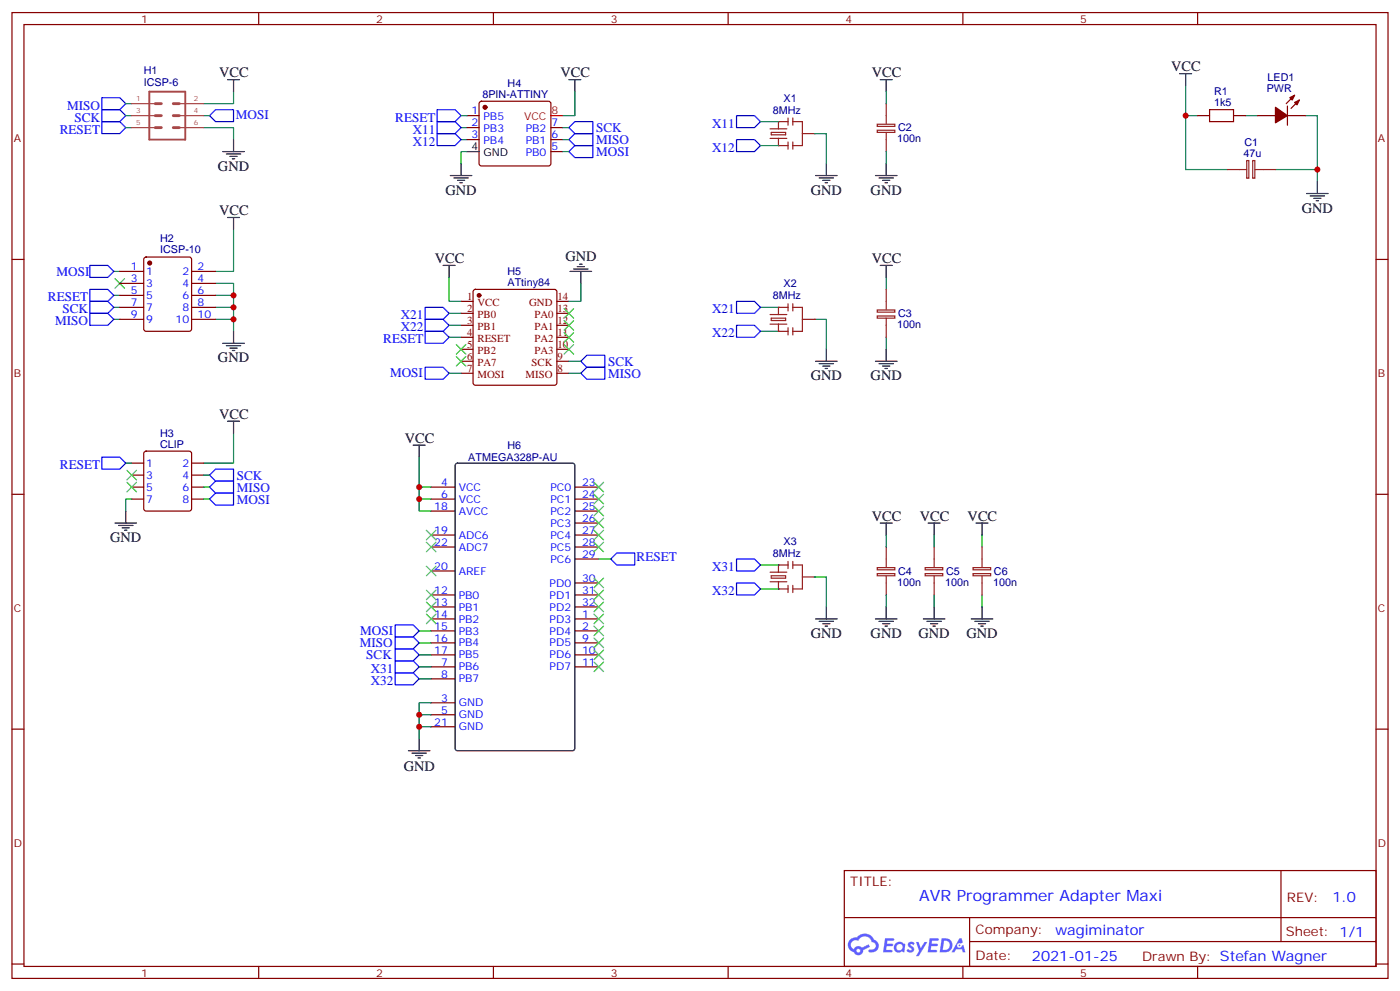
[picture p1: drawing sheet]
<svg xmlns="http://www.w3.org/2000/svg" width="412mm" height="292mm" viewBox="0 0 412 292" stroke-linecap="round" stroke-linejoin="round" font-family="sans-serif">
<g fill="none" stroke="#870000" stroke-width=".35">
<path d="M3.5 3.7h405.4v284.3h-405.4zM7.1 7.2h398.2v277.3h-398.2zM76.2 3.7v3.5M145.3 3.7v3.5M214.5 3.7v3.5M283.6 3.7v3.5M352.8 3.7v3.5M3.5 76.4h3.6M405.3 76.4h3.6M3.5 145.5h3.6M405.3 145.5h3.6M3.5 214.7h3.6"/>
<path d="M405.3 214.7h3.6M248.7 256.3h156.6v28.2h-156.6zM377.3 256.3v20.9M248.7 270.1h156.5M285.6 277.2h119.6M285.6 270.1v14.2M3.5 283.8h3.6M76.2 284.5v3.5M145.3 284.5v3.5M214.5 284.5v3.5M283.6 284.5v3.5M352.8 284.5v3.5"/>
<path d="M405.3 283.8h3.6"/>
</g>
<g fill="#5487ff">
<path d="M267.7 277.5a1.22 1.22 0 0 1 1.7 .2l-.4 .6a.47 .47 0 0 0-.3-.4 .47 .47 0 0 0-.5 .2l.1 .2a1.14 1.14 0 0 1 .8 1.8 1.14 1.14 0 0 1-1.9 0l-.2-.2 .5-.6 .7 .5a.29 .29 0 0 0 .3-.3 .29 .29 0 0 0-.2-.3 1.04 1.04 0 0 1-.6-1.7z"/>
<path d="M260.7 276.2h2.4l.3 .2-.2 .5-1.8 .1-.1 .8h1.5l.3 .4-.3 .4h-1.6l-.2 1.1h1.7l.2 .3-.2 .3-2.6 .1z"/>
<path d="M273.8 276.2h2.4l.3 .2-.1 .5-1.8 .1-.2 .8h1.6l.3 .4-.4 .4-1.6-.1-.1 1.1 1.7 .1 .2 .3-.2 .3-2.6 .1z"/>
<path d="M282.6 276.2h.7l.3 1.3-.6 .3a.69 .69 0 0 0-1 .3 .69 .69 0 0 0 .4 .9 .69 .69 0 0 0 .9-.6l.5-.2 .6 2.2h-.8l-.2-.9h-1.8l-.5 .9h-.8z"/>
<path d="M269.8 277.3h.8l.6 1.8 1.1-1.8h.9l-2.6 4.2h-.8l.9-1.5z"/>
<path d="M277.4 276.2l-.6 4.2h1.3a2.11 2.11 0 0 0 2.5-2.1 2.11 2.11 0 0 0-2.5-2.1zM278.1 277a1.39 1.39 0 0 1 1.7 1.4 1.39 1.39 0 0 1-1.8 1.2h-.3z"/>
<path d="M263.7 277.8a1.54 1.54 0 0 0-.1 2.2 1.54 1.54 0 0 0 2.2 .1l.6 .3 .3-2.3-.2-.3h-.4a1.49 1.49 0 0 0-2.4 0zM264 278.8a.94 .94 0 0 1 1.8 0 .94 .94 0 0 1-1.8 0z"/>
<path d="M250.4 276.6a2.18 2.18 0 0 0 1.1 3.7 1.44 1.44 0 0 0 1.6 .9 1.44 1.44 0 0 0 1.2-1.4l2-1.1-.5-.7-1.9 1a1.47 1.47 0 0 0-2.4 .4 1.39 1.39 0 0 1-.7-1.9 1.39 1.39 0 0 1 2-.5 2.12 2.12 0 0 1 2.2-1.3 2.12 2.12 0 0 1 1.9 1.7 1.14 1.14 0 0 1 1.1 1.4 1.14 1.14 0 0 1-1.7 .7 .43 .43 0 0 0-.5 .4 .43 .43 0 0 0 .4 .5 1.98 1.98 0 0 0 2.5-1.2 1.98 1.98 0 0 0-1.2-2.6 3.1 3.1 0 0 0-5.3-.6l-.9 .1zM252.3 279.9a.55 .55 0 0 1 1.1 0 .55 .55 0 0 1-1.1 0z"/>
<circle cx="282.6" cy="278.3" r=".26"/>
</g>
<g fill="none" stroke="#008700" stroke-width=".35">
<path d="M37 37.6h1.8M37 34h1.8M37 30.5h1.8M60 37.6h8.8v3.5M60 34h1.7M68.8 27v3.5h-8.8M349.2 34v15.9h12.4M349.2 25.2v8.8h3.6M366.9 34h3.5M384.5 34h3.6v19.4M375.7 49.9h12.4M33.5 79.9h1.8"/>
<path d="M68.8 67.6v12.3h-5.3M33.5 94h1.8M33.5 90.5h1.8M33.5 87h1.8M63.5 83.4h5.3v14.1M63.5 94h5.3M63.5 90.5h5.3M63.5 87h5.3"/>
</g>
<path d="M30 35.8h5.3l1.7 1.8-1.7 1.7h-5.3zM30 32.3h5.3l1.7 1.7-1.7 1.8h-5.3zM30 28.8h5.3l1.7 1.7-1.7 1.8h-5.3zM61.7 34l1.8-1.7h5.3v3.5h-5.3zM26.5 78.1h5.2l1.8 1.8-1.8 1.8h-5.2zM26.5 92.3h5.2l1.8 1.7-1.8 1.8h-5.2zM26.5 88.7h5.2l1.8 1.8-1.8 1.8h-5.2zM26.5 85.2h5.2l1.8 1.8-1.8 1.7h-5.2z" fill="none" stroke="#00f" stroke-width=".35"/>
<path d="M44 27h10.6v14.1h-10.6z" fill="none" stroke="#a64a4a" stroke-width=".56"/>
<path d="M45.7 37.6h1.8M45.7 34h1.8M45.7 30.5h1.8M51 37.6h1.8M51 34h1.8M51 30.5h1.8" fill="none" stroke="#a64a4a" stroke-width=".85"/>
<path d="M38.8 30.5h6.9M38.8 34h6.9M38.8 37.6h6.9M53 30.5h7M53 34h7M53 37.6h7" fill="none" stroke="#a64a4a" stroke-width=".35"/>
<g fill="none" stroke="#000" stroke-width=".35">
<path d="M67 23.5h3.6M68.8 23.5v3.5M347.5 21.7h3.5M349.2 21.7v3.5M65.6 44.6h6.4M66.7 45.3h4.2M67.7 46h2.1M68.4 46.7h.7M68.8 41.1v3.5M384.9 57h6.3M385.9 57.7h4.3M387 58.4h2.1"/>
<path d="M387.7 59.1h.7M388.1 53.4v3.6M67 64h3.6M68.8 64v3.6M68.8 97.5v3.6M65.6 101.1h6.4M66.7 101.8h4.2M67.7 102.5h2.1M68.4 103.2h.7"/>
</g>
<path d="M33.9 82l2.8 2.8M36.7 82l-2.8 2.8" fill="none" stroke="#3c3" stroke-width=".35"/>
<g fill="#870000" stroke="#870000" stroke-width=".35">
<path d="M381.4 30.2l1.4-.7-.7 1.4z"/>
<path d="M379.9 28.8l1.5-.8-.8 1.5z"/>
<path d="M375.7 31.6l3.5 2.4-3.5 2.2z"/>
<circle cx="44.1" cy="77.4" r=".53"/>
</g>
<g fill="none" stroke="#870000" stroke-width=".35">
<path d="M352.8 34h3.5M363.4 34h3.5M370.4 34h5.3M379.2 34h5.3M379.2 31.2v5.7M381.4 28l-2.5 2.5M382.8 29.5l-2.5 2.4M35.3 79.9h7M42.6 75.9l.4-.2h12.7l.7 .4v20.7l-.4 .7h-13l-.6-.4-.1-20.7zM56.4 79.9h7.1M35.3 83.4h7M35.3 87h7"/>
<path d="M35.3 90.5h7M35.3 94h7M56.4 83.4h7.1M56.4 87h7.1M56.4 90.5h7.1M56.4 94h7.1"/>
</g>
<g fill="none" stroke="#8c2424" stroke-width=".35">
<path d="M226.8 37.9h5M227.2 39h4.2v.7h-4.2zM232.1 35.8h-2.8v2.1M232.1 34.7v2.2M233.5 35.8h2.9v7.1h-2.9M233.5 34.7v2.2M236.4 39.3h3.5M258.4 36.6h5.2v.6h-5.2zM258.4 38.3h5.2v.7h-5.2zM261.1 30.5v6M261.1 39v5.6M226.8 40.7h5"/>
<path d="M229.3 40.7v2.2h2.8M232.1 41.8v2.1M233.5 41.8v2.1M361.6 49.9h5.6M367.2 47.3h.7v5.2h-.7zM369 47.3h.6v5.2h-.6zM369.7 49.9h6"/>
</g>
<path d="M356.3 32.3h7.1v3.5h-7.1z" fill="none" stroke="#a10000" stroke-width=".35"/>
<g fill="#8c2424">
<circle cx="229.3" cy="35.8" r=".18"/>
<circle cx="229.3" cy="42.9" r=".18"/>
<circle cx="239.9" cy="39.3" r=".18"/>
</g>
<g fill="none" stroke="#000" stroke-width=".35">
<path d="M167.6 23.5h3.5M169.3 23.5v3.5M259.3 23.5h3.5M261.1 23.5v3.5M132.6 51.7h6.4M133.7 52.4h4.2M134.8 53.1h2.1M135.5 53.8h.7M135.8 48.2v3.5M137.6 44.6h3.5M240.2 51.7h6.4M241.3 52.4h4.2"/>
<path d="M242.4 53.1h2.1M243.1 53.8h.7M243.4 48.2v3.5M257.9 51.7h6.3M258.9 52.4h4.3M260 53.1h2.1M260.7 53.8h.7M261.1 48.2v3.5M130.5 78.1h3.6M132.3 78.1v3.6M259.3 78.1h3.5M261.1 78.1v3.6"/>
<path d="M240.2 106.4h6.4M241.3 107.1h4.2M242.4 107.8h2.1M243.1 108.5h.7M243.4 102.8v3.6M257.9 106.4h6.3M258.9 107.1h4.3M260 107.8h2.1M260.7 108.5h.7M261.1 102.8v3.6M67 124h3.6M68.8 124v3.5"/>
<path d="M33.9 154h6.3M34.9 154.7h4.3M36 155.4h2.1M36.7 156.1h.7M37 150.5v3.5"/>
</g>
<g fill="none" stroke="#00f" stroke-width=".35">
<path d="M128.8 39.3h5.3l1.7 1.8-1.7 1.8h-5.3zM128.8 35.8h5.3l1.7 1.8-1.7 1.7h-5.3zM128.8 32.3h5.3l1.7 1.7-1.7 1.8h-5.3zM169.3 35.8h5.3v3.5h-5.3l-1.7-1.7zM217 34h5.2l1.8 1.8-1.8 1.8h-5.2zM167.6 41.1l1.7-1.8h5.3v3.6h-5.3zM167.6 44.6l1.7-1.7h5.3v3.5h-5.3zM217 41.1h5.2l1.8 1.8-1.8 1.7h-5.2zM217 95.8h5.2l1.8 1.7-1.8 1.8h-5.2zM217 88.7h5.2l1.8 1.8-1.8 1.8h-5.2zM30 134.6h5.3l1.7 1.7-1.7 1.8h-5.3zM61.7 139.9l1.8-1.8h5.3v3.5h-5.3z"/>
<path d="M61.7 143.4l1.8-1.8h5.3v3.6h-5.3zM61.7 146.9l1.8-1.7h5.3v3.5h-5.3z"/>
</g>
<g fill="none" stroke="#008700" stroke-width=".35">
<path d="M135.8 37.6h1.8M135.8 34h1.8M165.8 37.6h1.8M169.3 27v7h-3.5M224 35.8h5.3M239.9 39.3h3.5v8.9M261.1 27v3.5M135.8 41.1h1.8M137.6 44.6h-1.8v3.6M165.8 41.1h1.8M165.8 44.6h1.8M224 42.9h5.3"/>
<path d="M261.1 44.6v3.6M224 97.5h5.3M224 90.5h5.3M239.9 94h3.5v8.8M261.1 81.7v3.5M261.1 99.3v3.5M37 136.3h1.8M60 139.9h1.7M68.8 127.5v8.8h-8.8M38.8 146.9h-1.8v3.6M60 143.4h1.7M60 146.9h1.7"/>
</g>
<g fill="none" stroke="#870000" stroke-width=".35">
<path d="M137.6 34h3.5M137.6 37.6h3.5M141.3 30l.5-.2h19.8l.5 .2 .2 .5v17.7l-.3 .5-.4 .2h-19.8l-.5-.3-.2-.4v-17.7zM162.3 37.6h3.5M137.6 41.1h3.5M162.3 41.1h3.5M162.3 44.6h3.5M135.8 88.7h3.5M135.8 92.3h3.5M135.8 95.8h3.5M135.8 99.3h3.5M139.6 85.4l.5-.2h23.2l.5 .2 .2 .5v26.8l-.2 .5-.5 .2h-23.2l-.5-.2-.3-.5v-26.8z"/>
<path d="M164 88.7h3.6M164 92.3h3.6M164 95.8h3.6M164 99.3h3.6M135.8 102.8h3.5M135.8 106.4h3.5M135.8 109.9h3.5M164 102.8h3.6M164 106.4h3.6M164 109.9h3.6M38.8 136.3h3.5M38.8 139.9h3.5"/>
<path d="M42.6 133l.4-.2h12.7l.5 .2 .2 .5v16.3l-.2 .5-.5 .2h-12.7l-.5-.3-.2-.4v-16.3zM56.4 136.3h3.6M56.4 139.9h3.6M38.8 143.4h3.5M38.8 146.9h3.5M56.4 143.4h3.6M56.4 146.9h3.6"/>
</g>
<path d="M37.4 138.5l2.8 2.8M40.2 138.5l-2.8 2.8M37.4 142l2.8 2.8M40.2 142l-2.8 2.8" fill="none" stroke="#3c3" stroke-width=".35"/>
<g fill="#870000" stroke="#870000" stroke-width=".35">
<circle cx="142.9" cy="31.6" r=".53"/>
<circle cx="141.1" cy="87" r=".53"/>
</g>
<path d="M162.3 34h3.5" fill="none" stroke="#f00" stroke-width=".35"/>
<path d="M226.8 92.6h5M226.8 95.4h5M227.2 93.7h4.2v.7h-4.2zM229.3 95.4v2.1h2.8M232.1 90.5h-2.8v2.1M232.1 89.4v2.1M232.1 96.5v2.1M233.5 90.5h2.9v7h-2.9M233.5 89.4v2.1M233.5 96.5v2.1M236.4 94h3.5" fill="none" stroke="#8c2424" stroke-width=".35"/>
<g fill="#8c2424">
<circle cx="229.3" cy="90.5" r=".18"/>
<circle cx="229.3" cy="97.5" r=".18"/>
<circle cx="239.9" cy="94" r=".18"/>
</g>
<g fill="none" stroke="#8c2424" stroke-width=".35">
<path d="M258.4 91.3h5.2v.6h-5.2zM258.4 93h5.2v.7h-5.2zM261.1 85.2v6M261.1 93.7v5.6M226.8 168.5h5M226.8 171.3h5M227.2 169.5h4.2v.7h-4.2zM229.3 171.3v2.1h2.8M232.1 166.3h-2.8v2.2M232.1 165.3v2.1M232.1 172.3v2.1M233.5 166.3h2.9v7.1h-2.9"/>
<path d="M233.5 165.3v2.1M233.5 172.3v2.1M236.4 169.9h3.5M258.4 167.1h5.2v.6h-5.2zM258.4 168.9h5.2v.6h-5.2zM261.1 161v6M261.1 169.5v5.7"/>
</g>
<path d="M125.2 90.5h5.3l1.8 1.8-1.8 1.7h-5.3zM125.2 94h5.3l1.8 1.8-1.8 1.7h-5.3zM125.2 97.5h5.3l1.8 1.8-1.8 1.8h-5.3zM125.2 108.1h5.3l1.8 1.8-1.8 1.8h-5.3zM171.1 109.9l1.8-1.8h5.3v3.6h-5.3zM171.1 106.4l1.8-1.8h5.3v3.5h-5.3z" fill="none" stroke="#00f" stroke-width=".35"/>
<g fill="none" stroke="#000" stroke-width=".35">
<path d="M167.9 79.9h6.4M169 79.2h4.2M170 78.5h2.2M170.7 77.8h.7M171.1 79.9v3.5M121.7 131.1h3.5M123.5 131.1v3.5M134.3 136.6l.5-.3h33.8l.7 .5v83.5l-.4 .7h-34.1l-.7-.4v-83.5zM123.5 217.5v3.5M120.3 221h6.3M121.4 221.7h4.2M122.4 222.4h2.1"/>
<path d="M123.1 223.1h.7"/>
</g>
<g fill="none" stroke="#008700" stroke-width=".35">
<path d="M132.3 81.7v7h3.5M132.3 92.3h3.5M132.3 95.8h3.5M132.3 99.3h3.5M171.1 83.4v5.3h-3.5M132.3 109.9h3.5M167.6 109.9h3.5M167.6 106.4h3.5M123.5 134.6v15.9h3.5M123.5 143.4h3.5M123.5 146.9h3.5M123.5 210.4h3.5"/>
<path d="M123.5 214h3.5M127 206.9h-3.5v10.6"/>
</g>
<path d="M166.2 90.8l2.8 2.9M166.2 94.4l2.8 2.8M166.2 97.9l2.8 2.8M169 90.8l-2.8 2.9M169 94.4l-2.8 2.8M169 97.9l-2.8 2.8M134.4 101.4l2.8 2.8M134.4 105l2.8 2.8M137.2 101.4l-2.8 2.8M137.2 105l-2.8 2.8M166.2 101.4l2.8 2.8M169 101.4l-2.8 2.8" fill="none" stroke="#3c3" stroke-width=".35"/>
<g fill="none" stroke="#870000" stroke-width=".35">
<path d="M127 143.4h7.1M127 146.9h7.1M127 150.5h7.1M127 157.5h7.1M169.3 143.4h7.1M169.3 146.9h7.1M169.3 150.5h7.1M169.3 157.5h7.1M169.3 154h7.1M127 161h7.1M127 168.1h7.1M127 175.2h7.1"/>
<path d="M127 178.7h7.1M169.3 161h7.1M169.3 175.2h7.1M169.3 178.7h7.1M169.3 164.6h7.1M169.3 171.6h7.1M127 182.2h7.1M127 185.7h7.1M127 189.3h7.1M127 192.8h7.1M127 196.3h7.1M127 199.8h7.1"/>
<path d="M169.3 182.2h7.1M169.3 185.7h7.1M169.3 189.3h7.1M169.3 192.8h7.1M169.3 196.3h7.1M127 206.9h7.1M127 210.4h7.1M127 214h7.1"/>
</g>
<g fill="#8c2424">
<circle cx="229.3" cy="166.3" r=".18"/>
<circle cx="229.3" cy="173.4" r=".18"/>
<circle cx="239.9" cy="169.9" r=".18"/>
</g>
<g fill="none" stroke="#000" stroke-width=".35">
<path d="M259.3 154h3.5M261.1 154v3.5M273.4 154h3.5M275.2 154v3.5M287.5 154h3.5M289.3 154v3.5M243.4 178.7v3.5M261.1 178.7v3.5M275.2 178.7v3.5M289.3 178.7v3.5M240.2 182.2h6.4M241.3 182.9h4.2"/>
<path d="M242.4 183.6h2.1M243.1 184.3h.7M257.9 182.2h6.3M258.9 182.9h4.3M260 183.6h2.1M260.7 184.3h.7M272 182.2h6.3M273 182.9h4.3M274.1 183.6h2.1M274.8 184.3h.7M286.1 182.2h6.4M287.2 182.9h4.2"/>
<path d="M288.2 183.6h2.1M288.9 184.3h.7"/>
</g>
<path d="M179.9 164.6l1.8-1.8h5.3v3.5h-5.3zM217 164.6h5.2l1.8 1.7-1.8 1.8h-5.2zM217 171.6h5.2l1.8 1.8-1.8 1.8h-5.2zM116.4 194.6h5.3l1.8 1.7-1.8 1.8h-5.3zM116.4 198.1h5.3l1.8 1.7-1.8 1.8h-5.3zM116.4 184h5.3l1.8 1.7-1.8 1.8h-5.3zM116.4 187.5h5.3l1.8 1.8-1.8 1.7h-5.3zM116.4 191h5.3l1.8 1.8-1.8 1.8h-5.3z" fill="none" stroke="#00f" stroke-width=".35"/>
<g fill="none" stroke="#008700" stroke-width=".35">
<path d="M261.1 157.5v3.5M275.2 157.5v3.5M289.3 157.5v3.5M176.4 164.6h3.5M224 166.3h5.3M224 173.4h5.3M239.9 169.9h3.5v8.8M261.1 175.2v3.5M275.2 175.2v3.5M289.3 175.2v3.5M123.5 196.3h3.5M123.5 199.8h3.5"/>
<path d="M123.5 192.8h3.5M123.5 189.3h3.5M123.5 185.7h3.5"/>
</g>
<path d="M272.5 167.1h5.2v.6h-5.2zM272.5 168.9h5.2v.6h-5.2zM275.2 161v6M275.2 169.5v5.7M286.6 167.1h5.2v.6h-5.2zM286.6 168.9h5.2v.6h-5.2zM289.3 161v6M289.3 169.5v5.7" fill="none" stroke="#8c2424" stroke-width=".35"/>
<g fill="none" stroke="#3c3" stroke-width=".35">
<path d="M125.6 159.6l2.8 2.9M125.6 156.1l2.8 2.8M128.4 159.6l-2.8 2.9M128.4 156.1l-2.8 2.8M175 142l2.8 2.8M175 145.5l2.8 2.8M175 149l2.8 2.9M175 152.6l2.8 2.8M175 156.1l2.8 2.8M175 159.6l2.8 2.9M177.8 142l-2.8 2.8M177.8 145.5l-2.8 2.8"/>
<path d="M177.8 149l-2.8 2.9M177.8 152.6l-2.8 2.8M177.8 156.1l-2.8 2.8M177.8 159.6l-2.8 2.9M125.6 177.3l2.8 2.8M125.6 173.7l2.8 2.9M125.6 166.7l2.8 2.8M128.4 177.3l-2.8 2.8M128.4 173.7l-2.8 2.9M128.4 166.7l-2.8 2.8M175 170.2l2.8 2.8M175 173.7l2.8 2.9"/>
<path d="M175 177.3l2.8 2.8M177.8 170.2l-2.8 2.8M177.8 173.7l-2.8 2.9M177.8 177.3l-2.8 2.8M125.6 180.8l2.8 2.8M128.4 180.8l-2.8 2.8M175 180.8l2.8 2.8M175 184.3l2.8 2.8M175 187.9l2.8 2.8M175 191.4l2.8 2.8M175 194.9l2.8 2.8M177.8 180.8l-2.8 2.8"/>
<path d="M177.8 184.3l-2.8 2.8M177.8 187.9l-2.8 2.8M177.8 191.4l-2.8 2.8M177.8 194.9l-2.8 2.8"/>
</g>
<g fill="#c00">
<circle cx="68.8" cy="90.5" r=".88"/>
<circle cx="68.8" cy="87" r=".88"/>
<circle cx="68.8" cy="94" r=".88"/>
<circle cx="349.3" cy="34" r=".88"/>
<circle cx="388.1" cy="49.9" r=".88"/>
<circle cx="123.5" cy="214" r=".88"/>
<circle cx="123.5" cy="210.4" r=".88"/>
<circle cx="123.5" cy="143.4" r=".88"/>
<circle cx="123.5" cy="146.9" r=".88"/>
</g>
<text font-size="4.6" fill="#00f" x="270.8" y="265.3">AVR Programmer Adapter Maxi</text>
<g font-size="4.2">
<text x="64.6" y="22.8">VCC</text>
<text x="165.1" y="22.8">VCC</text>
<text x="256.8" y="22.8">VCC</text>
<text x="345" y="21">VCC</text>
<text x="64.2" y="50.3">GND</text>
<text x="131.2" y="57.3">GND</text>
<text x="238.8" y="57.3">GND</text>
<text x="256.5" y="57.3">GND</text>
<text x="64.6" y="63.3">VCC</text>
<text x="383.5" y="62.6">GND</text>
<text x="128.1" y="77.4">VCC</text>
<text x="166.5" y="76.7">GND</text>
<text x="256.8" y="77.4">VCC</text>
<text x="64.2" y="106.7">GND</text>
<text x="238.8" y="112">GND</text>
<text x="256.5" y="112">GND</text>
<text x="64.6" y="123.3">VCC</text>
<text x="119.2" y="130.4">VCC</text>
<text x="256.8" y="153.3">VCC</text>
<text x="270.9" y="153.3">VCC</text>
<text x="285" y="153.3">VCC</text>
<text x="32.5" y="159.6">GND</text>
<text x="238.8" y="187.9">GND</text>
<text x="256.5" y="187.9">GND</text>
<text x="270.6" y="187.9">GND</text>
<text x="284.7" y="187.9">GND</text>
<text x="118.9" y="227">GND</text>
</g>
<g font-size="4.2" fill="#00f">
<text x="392.5" y="265.6">1.0</text>
<text x="310.9" y="275.1">wagiminator</text>
<text x="304" y="282.9">2021-01-25</text>
</g>
<g font-size="3.9" fill="#00f">
<text x="19.8" y="32.3">MISO</text>
<text x="21.9" y="35.8">SCK</text>
<text x="69.5" y="34.9">MOSI</text>
<text x="116.4" y="35.8">RESET</text>
<text x="17.6" y="39.3">RESET</text>
<text x="121.6" y="39.3">X11</text>
<text x="175.6" y="38.9">SCK</text>
<text x="209.8" y="37.6">X11</text>
<text x="121.6" y="42.9">X12</text>
<text x="175.6" y="45.9">MOSI</text>
<text x="175.6" y="42.4">MISO</text>
<text x="209.8" y="44.6">X12</text>
<text x="16.6" y="81.2">MOSI</text>
<text x="14.1" y="88.7">RESET</text>
<text x="16.2" y="95.8">MISO</text>
<text x="18.4" y="92.3">SCK</text>
<text x="118" y="94">X21</text>
<text x="209.8" y="92.3">X21</text>
<text x="112.9" y="101.1">RESET</text>
<text x="118" y="97.5">X22</text>
<text x="209.8" y="99.3">X22</text>
<text x="179.1" y="107.7">SCK</text>
<text x="114.9" y="111.1">MOSI</text>
<text x="179.2" y="111.2">MISO</text>
<text x="17.7" y="138.1">RESET</text>
<text x="69.8" y="141.2">SCK</text>
<text x="69.8" y="148.2">MOSI</text>
<text x="69.8" y="144.7">MISO</text>
<text x="187.5" y="165.3">RESET</text>
<text x="209.8" y="168.1">X31</text>
<text x="209.8" y="175.2">X32</text>
<text x="106" y="190.5">MISO</text>
<text x="106.1" y="186.9">MOSI</text>
<text x="107.9" y="194">SCK</text>
<text x="109.2" y="198.1">X31</text>
<text x="109.2" y="201.6">X32</text>
</g>
<g font-size="3.9" fill="#800">
<text x="250.5" y="260.9">TITLE:</text>
<text x="379.1" y="265.6">REV:</text>
<text x="287.4" y="275.1">Company:</text>
<text x="378.7" y="275.7">Sheet: 1/1</text>
<text x="287.4" y="282.8">Date:</text>
<text x="336.4" y="282.8">Drawn By: Stefan Wagner</text>
</g>
<g font-size="3.2" fill="#800">
<text x="41.6" y="6.7">1</text>
<text x="110.8" y="6.7">2</text>
<text x="179.9" y="6.7">3</text>
<text x="249.1" y="6.7">4</text>
<text x="318.2" y="6.7">5</text>
<text x="4.1" y="41.8">A</text>
<text x="405.9" y="41.8">A</text>
<text x="137.6" y="88.4">1</text>
<text x="164.2" y="88.4">14</text>
<text x="137.6" y="91.9">2</text>
<text x="137.6" y="95.4">3</text>
<text x="140.7" y="90.1">VCC</text>
<text x="140.7" y="93.7">PB0</text>
<text x="155.9" y="90.1">GND</text>
<text x="157.4" y="93.7">PA0</text>
<text x="164.2" y="95.4">12</text>
<text x="164.2" y="91.9">13</text>
<text x="137.6" y="99">4</text>
<text x="140.7" y="97.2">PB1</text>
<text x="140.7" y="100.7">RESET</text>
<text x="157.4" y="100.7">PA2</text>
<text x="157.4" y="97.2">PA1</text>
<text x="164.2" y="99">11</text>
<text x="137.6" y="102.5">5</text>
<text x="137.6" y="106">6</text>
<text x="140.7" y="104.2">PB2</text>
<text x="140.7" y="107.8">PA7</text>
<text x="156.6" y="107.8">SCK</text>
<text x="157.4" y="104.2">PA3</text>
<text x="164.2" y="106">9</text>
<text x="164.2" y="102.5">10</text>
<text x="4.1" y="110.9">B</text>
<text x="137.6" y="109.5">7</text>
<text x="140.7" y="111.3">MOSI</text>
<text x="154.8" y="111.3">MISO</text>
<text x="164.2" y="109.5">8</text>
<text x="405.9" y="110.9">B</text>
<text x="4.1" y="180.1">C</text>
<text x="405.9" y="180.1">C</text>
<text x="4.1" y="249.2">D</text>
<text x="405.9" y="249.2">D</text>
<text x="41.6" y="287.5">1</text>
<text x="110.8" y="287.5">2</text>
<text x="179.9" y="287.5">3</text>
<text x="249.1" y="287.5">4</text>
<text x="318.2" y="287.5">5</text>
</g>
<g font-size="3.2" fill="#000080">
<text x="42.3" y="21.7">H1</text>
<text x="373.4" y="23.8">LED1</text>
<text x="42.3" y="25.2">ICSP-6</text>
<text x="142.1" y="28.9">8PIN-ATTINY</text>
<text x="149.5" y="25.6">H4</text>
<text x="230.8" y="29.9">X1</text>
<text x="357.6" y="28">R1</text>
<text x="373.1" y="27">PWR</text>
<text x="227.6" y="33.4">8MHz</text>
<text x="357.6" y="31.2">1k5</text>
<text x="264.3" y="41.9">100n</text>
<text x="264.6" y="38.7">C2</text>
<text x="366.3" y="46.2">47u</text>
<text x="366.6" y="43">C1</text>
<text x="47.2" y="71.4">H2</text>
<text x="47.2" y="74.6">ICSP-10</text>
<text x="149.5" y="80.9">H5</text>
<text x="149.5" y="84.1">ATtiny84</text>
<text x="227.6" y="88.1">8MHz</text>
<text x="230.8" y="84.6">X2</text>
<text x="264.6" y="93.4">C3</text>
<text x="264.3" y="96.6">100n</text>
<text x="47.2" y="131.8">CLIP</text>
<text x="47.2" y="128.5">H3</text>
<text x="137.9" y="135.8">ATMEGA328P-AU</text>
<text x="149.5" y="132.1">H6</text>
<text x="230.8" y="160.4">X3</text>
<text x="227.6" y="163.9">8MHz</text>
<text x="264.3" y="172.5">100n</text>
<text x="264.6" y="169.2">C4</text>
<text x="278.4" y="172.5">100n</text>
<text x="278.7" y="169.2">C5</text>
<text x="292.5" y="172.5">100n</text>
<text x="292.8" y="169.2">C6</text>
</g>
<g font-size="3.2" fill="#00f">
<text x="138.9" y="33.7">1</text>
<text x="142.4" y="35.5">PB5</text>
<text x="138.9" y="37.2">2</text>
<text x="138.9" y="40.7">3</text>
<text x="142.4" y="39">PB3</text>
<text x="154.9" y="39">PB2</text>
<text x="162.5" y="40.7">6</text>
<text x="162.5" y="37.2">7</text>
<text x="142.4" y="42.5">PB4</text>
<text x="154.9" y="46">PB0</text>
<text x="154.9" y="42.5">PB1</text>
<text x="162.5" y="44.3">5</text>
<text x="38.6" y="79.6">1</text>
<text x="38.6" y="83.1">3</text>
<text x="43" y="81">1</text>
<text x="53.7" y="81">2</text>
<text x="58.2" y="79.6">2</text>
<text x="58.2" y="83.1">4</text>
<text x="38.6" y="86.6">5</text>
<text x="43" y="84.5">3</text>
<text x="43" y="88">5</text>
<text x="53.7" y="84.5">4</text>
<text x="53.7" y="88">6</text>
<text x="58.2" y="86.6">6</text>
<text x="38.6" y="90.1">7</text>
<text x="38.6" y="93.7">9</text>
<text x="43" y="91.5">7</text>
<text x="43" y="95.1">9</text>
<text x="51.7" y="95.1">10</text>
<text x="53.7" y="91.5">8</text>
<text x="58.2" y="90.1">8</text>
<text x="58.2" y="93.7">10</text>
<text x="43" y="137.4">1</text>
<text x="53.7" y="137.4">2</text>
<text x="43" y="140.9">3</text>
<text x="53.7" y="140.9">4</text>
<text x="129.9" y="143.1">4</text>
<text x="171.4" y="143.1">23</text>
<text x="43" y="144.5">5</text>
<text x="43" y="148">7</text>
<text x="53.7" y="144.5">6</text>
<text x="53.7" y="148">8</text>
<text x="129.9" y="146.6">6</text>
<text x="135.1" y="144.5">VCC</text>
<text x="135.1" y="148">VCC</text>
<text x="162.1" y="144.5">PC0</text>
<text x="162.1" y="148">PC1</text>
<text x="171.4" y="146.6">24</text>
<text x="127.9" y="150.1">18</text>
<text x="135.1" y="151.5">AVCC</text>
<text x="162.1" y="151.5">PC2</text>
<text x="162.1" y="155">PC3</text>
<text x="171.4" y="150.1">25</text>
<text x="171.4" y="153.6">26</text>
<text x="127.9" y="157.2">19</text>
<text x="127.9" y="160.7">22</text>
<text x="135.1" y="158.6">ADC6</text>
<text x="162.1" y="158.6">PC4</text>
<text x="171.4" y="157.2">27</text>
<text x="171.4" y="160.7">28</text>
<text x="127.9" y="167.7">20</text>
<text x="135.1" y="162.1">ADC7</text>
<text x="162.1" y="162.1">PC5</text>
<text x="162.1" y="165.6">PC6</text>
<text x="171.4" y="164.2">29</text>
<text x="135.1" y="169.2">AREF</text>
<text x="161.9" y="172.7">PD0</text>
<text x="171.4" y="171.3">30</text>
<text x="127.9" y="174.8">12</text>
<text x="127.9" y="178.3">13</text>
<text x="135.1" y="176.2">PB0</text>
<text x="135.1" y="179.7">PB1</text>
<text x="161.9" y="176.2">PD1</text>
<text x="161.9" y="179.7">PD2</text>
<text x="171.4" y="174.8">31</text>
<text x="171.4" y="178.3">32</text>
<text x="127.9" y="181.9">14</text>
<text x="127.9" y="185.4">15</text>
<text x="135.1" y="183.3">PB2</text>
<text x="161.9" y="183.3">PD3</text>
<text x="171.4" y="181.9">1</text>
<text x="171.4" y="185.4">2</text>
<text x="127.9" y="188.9">16</text>
<text x="135.1" y="186.8">PB3</text>
<text x="135.1" y="190.3">PB4</text>
<text x="161.9" y="186.8">PD4</text>
<text x="161.9" y="190.3">PD5</text>
<text x="171.4" y="188.9">9</text>
<text x="127.9" y="192.4">17</text>
<text x="129.9" y="196">7</text>
<text x="135.1" y="193.9">PB5</text>
<text x="135.1" y="197.4">PB6</text>
<text x="161.9" y="193.9">PD6</text>
<text x="161.9" y="197.4">PD7</text>
<text x="171.4" y="192.4">10</text>
<text x="171.4" y="196">11</text>
<text x="129.9" y="199.5">8</text>
<text x="135.1" y="200.9">PB7</text>
<text x="129.9" y="206.6">3</text>
<text x="135.1" y="208">GND</text>
<text x="127.9" y="213.6">21</text>
<text x="129.9" y="210.1">5</text>
<text x="135.1" y="211.5">GND</text>
<text x="135.1" y="215">GND</text>
</g>
<g font-size="3.2" fill="#f00">
<text x="154.4" y="35.5">VCC</text>
<text x="162.5" y="33.7">8</text>
</g>
<g font-size="3.2">
<text x="138.9" y="44.3">4</text>
<text x="142.4" y="46">GND</text>
</g>
<g font-size="2.1" fill="#a54b4b">
<text x="40.1" y="29.8">1</text>
<text x="57.1" y="29.8">2</text>
<text x="40.1" y="33.3">3</text>
<text x="57.1" y="33.3">4</text>
<text x="40.1" y="36.9">5</text>
<text x="57.1" y="36.9">6</text>
</g>
</svg>
